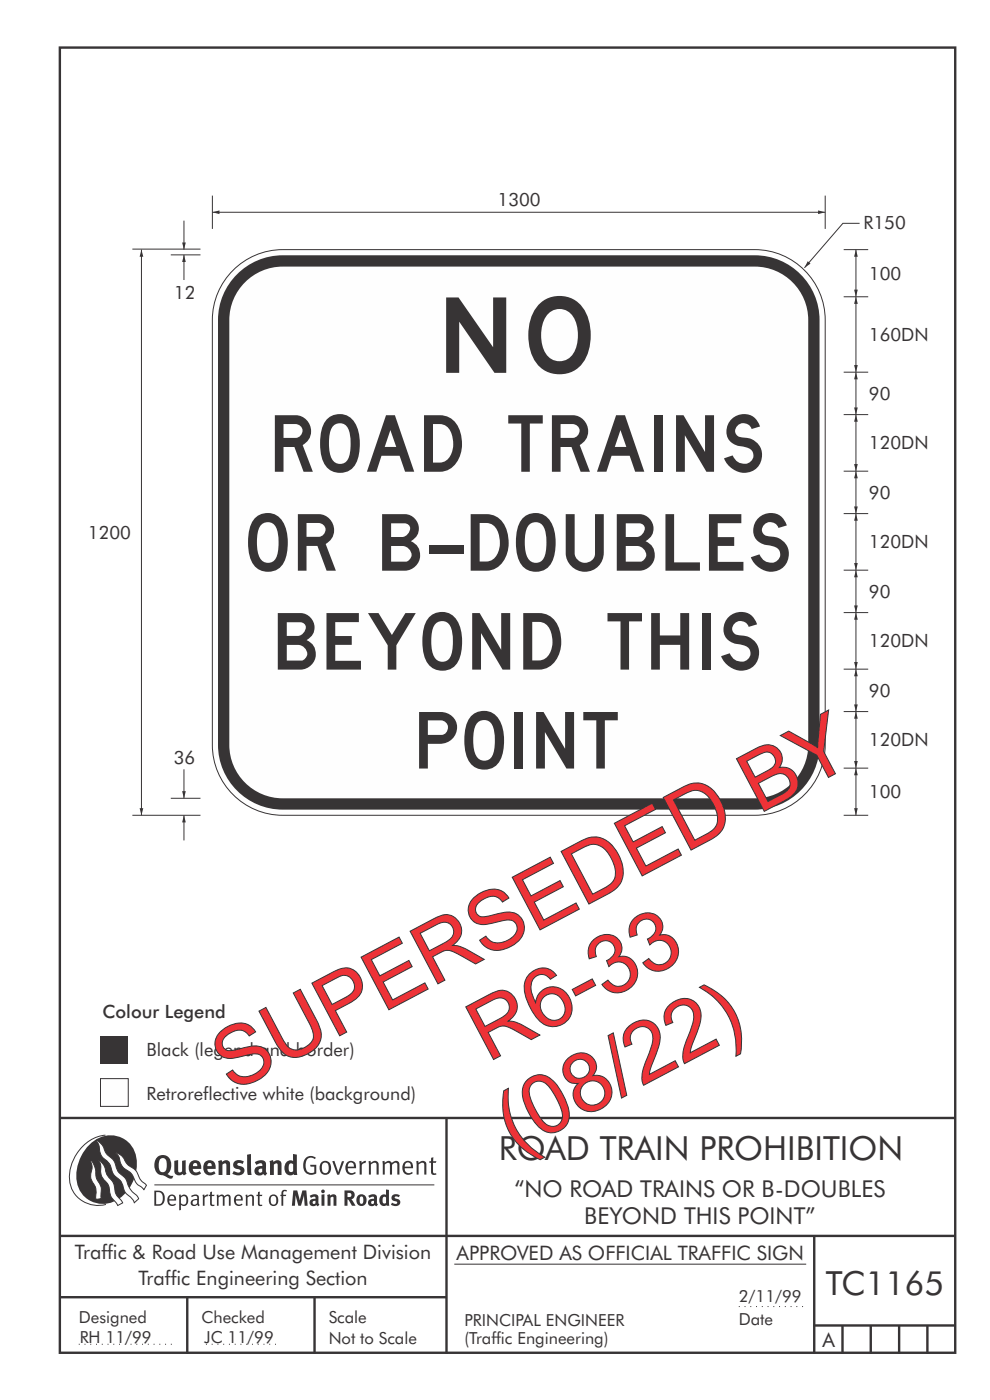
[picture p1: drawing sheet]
<svg xmlns="http://www.w3.org/2000/svg" width="210mm" height="297mm" viewBox="0 0 210 297" stroke-linecap="round" stroke-linejoin="round" font-family="sans-serif">
<g fill="none" stroke="#373435" stroke-width=".51">
<path d="M12.7 10.1h189.9v276.9h-189.9zM12.7 237.2h190M94.7 237.1v50.1M12.7 262.2h190.1M12.7 275.2h82M39.7 275.2v12M66.7 275.2v12M172.7 262.2v25M172.5 281.2h30M178.7 281.2v6M184.7 281.2v6M190.7 281.2v6"/>
<path d="M196.7 281.2v6"/>
</g>
<path d="M156.7 277.2h14M16.7 285.2h20.3M43.7 285.2h15" fill="none" stroke="#373435" stroke-width=".21" stroke-dasharray=".2 1" stroke-linecap="butt"/>
<path d="M21.3 219.9h5.9v5.9h-5.9z" fill-rule="evenodd" fill="#373435"/>
<path d="M21.3 228.8h5.9v5.9h-5.9z" fill-rule="evenodd" fill="#fefefe" stroke="#373435" stroke-width=".21"/>
<path d="M96.4 268.2h74.6" fill="none" stroke="#373435" stroke-width=".21"/>
<path d="M49.4 57.3a14.9 14.9 0 0 1 10.6-4.3h100.1a15 15 0 0 1 14.9 14.9v90.1a15 15 0 0 1-14.9 15h-100.1a15 15 0 0 1-15-15v-90.1a14.9 14.9 0 0 1 4.4-10.6z" fill-rule="evenodd" fill="#fefefe" stroke="#373435" stroke-width=".21"/>
<path d="M49.8 58.7a13.7 13.7 0 0 1 10.2-4.5h100.1a13.8 13.8 0 0 1 13.7 13.7v90.1a13.8 13.8 0 0 1-13.7 13.8h-100.1a13.8 13.8 0 0 1-13.8-13.8v-90.1a13.7 13.7 0 0 1 3.6-9.2z" fill-rule="evenodd" fill="#373435"/>
<path d="M52 59.9a11.3 11.3 0 0 1 8-3.3h100.1a11.4 11.4 0 0 1 11.3 11.3v90.1a11.4 11.4 0 0 1-11.3 11.4h-100.1a11.4 11.4 0 0 1-11.4-11.4v-90.1a11.3 11.3 0 0 1 3.4-8z" fill-rule="evenodd" fill="#fefefe"/>
<path d="M175 41.5v7.1M179 173h5.2M181.6 163v10" fill="none" stroke="#373435" stroke-width=".21"/>
<g fill="#373435">
<path d="M181.6 163l.4 1.5h-.8z"/>
<path d="M181.2 171.4h.8l-.4 1.6z"/>
</g>
<path d="M45 45h130" fill="none" stroke="#373435" stroke-width=".21"/>
<g fill="#373435">
<path d="M45 45l1.6-.4v.8z"/>
<path d="M173.5 44.6l1.5 .4-1.5 .4z"/>
</g>
<path d="M45.1 41.5v7.1M182.3 47.4h-3.5l-8.2 9.4" fill="none" stroke="#373435" stroke-width=".21"/>
<path d="M171.3 55.4l.6 .5-1.3 .9z" fill="#373435"/>
<path d="M181.6 151v12M179 163h5.2" fill="none" stroke="#373435" stroke-width=".21"/>
<g fill="#373435">
<path d="M181.6 151l.4 1.5h-.8z"/>
<path d="M181.2 161.4h.8l-.4 1.6z"/>
</g>
<path d="M179 79h5.2M181.6 63v16M179 151h5.2" fill="none" stroke="#373435" stroke-width=".21"/>
<g fill="#373435">
<path d="M181.6 63l.4 1.5h-.8z"/>
<path d="M181.2 77.4h.8l-.4 1.6z"/>
</g>
<path d="M181.6 53v10M179 63h5.2" fill="none" stroke="#373435" stroke-width=".21"/>
<g fill="#373435">
<path d="M181.6 53l.4 1.5h-.8z"/>
<path d="M181.2 61.4h.8l-.4 1.6z"/>
</g>
<path d="M179 53h5.2M181.6 142v9" fill="none" stroke="#373435" stroke-width=".21"/>
<g fill="#373435">
<path d="M181.6 142l.4 1.5h-.8z"/>
<path d="M181.2 149.4h.8l-.4 1.6z"/>
</g>
<path d="M181.6 130v12M179 142h5.2" fill="none" stroke="#373435" stroke-width=".21"/>
<g fill="#373435">
<path d="M181.6 130l.4 1.5h-.8z"/>
<path d="M181.2 140.4h.8l-.4 1.6z"/>
</g>
<path d="M179 130h5.2M181.6 121v9" fill="none" stroke="#373435" stroke-width=".21"/>
<g fill="#373435">
<path d="M181.6 121l.4 1.5h-.8z"/>
<path d="M181.2 128.4h.8l-.4 1.6z"/>
</g>
<path d="M181.6 109v12M179 121h5.2" fill="none" stroke="#373435" stroke-width=".21"/>
<g fill="#373435">
<path d="M181.6 109l.4 1.5h-.8z"/>
<path d="M181.2 119.4h.8l-.4 1.6z"/>
</g>
<path d="M181.6 100v9M179 109h5.2" fill="none" stroke="#373435" stroke-width=".21"/>
<g fill="#373435">
<path d="M181.6 100l.4 1.5h-.8z"/>
<path d="M181.2 107.4h.8l-.4 1.6z"/>
</g>
<path d="M179 100h5.2M181.6 88v12" fill="none" stroke="#373435" stroke-width=".21"/>
<g fill="#373435">
<path d="M181.6 88l.4 1.5h-.8z"/>
<path d="M181.2 98.4h.8l-.4 1.6z"/>
</g>
<path d="M181.6 79v9M179 88h5.2" fill="none" stroke="#373435" stroke-width=".21"/>
<g fill="#373435">
<path d="M181.6 79l.4 1.5h-.8z"/>
<path d="M181.2 86.4h.8l-.4 1.6z"/>
</g>
<path d="M39 54.1v5.3" fill="none" stroke="#373435" stroke-width=".21"/>
<path d="M39 54.1l.4 1.5h-.8z" fill="#373435"/>
<path d="M39 46.8v6.2" fill="none" stroke="#373435" stroke-width=".21"/>
<path d="M38.6 51.4h.8l-.4 1.6z" fill="#373435"/>
<path d="M30 53v120" fill="none" stroke="#373435" stroke-width=".21"/>
<g fill="#373435">
<path d="M29.6 171.4h.8l-.4 1.6z"/>
<path d="M30 53l.4 1.5h-.8z"/>
</g>
<path d="M39 163.2v6.1" fill="none" stroke="#373435" stroke-width=".21"/>
<path d="M38.6 167.8h.8l-.4 1.5z" fill="#373435"/>
<path d="M39 173v5.3" fill="none" stroke="#373435" stroke-width=".21"/>
<path d="M39 173l.4 1.5h-.8z" fill="#373435"/>
<path d="M28.1 52.8h14.4M36.2 54.1h6.3M28.1 173h14.4M36.2 169.3h6.3" fill="none" stroke="#373435" stroke-width=".21"/>
<g fill="#373435">
<path d="M64.9 245.6a1.61 1.61 0 0 1 2.1 0l-.2 .3a1.17 1.17 0 0 0-1.4-.2 1.17 1.17 0 0 0-.6 1.3 1.42 1.42 0 0 0 1.2 1.8l.7-.1v-1.2h-.8l-.1-.4h1.3v1.8a1.82 1.82 0 0 1-2.2 0 1.82 1.82 0 0 1-.6-2.1l.2-.7z" fill-rule="evenodd"/>
<path d="M68.2 246.5a1.77 1.77 0 0 0 .4 2.7 1.39 1.39 0 0 0 1.4-.5 1.39 1.39 0 0 0 .2-1.5 1.19 1.19 0 0 0-2-.7zM68.5 246.8a.83 .83 0 0 1 1 .1 .83 .83 0 0 1 .2 .9 .75 .75 0 0 1-.6 1.1 .75 .75 0 0 1-.8-.9v-.9z" fill-rule="evenodd"/>
<path d="M70.5 246.3h.4l.8 2.4 .8-2.4h.5l-1.1 2.9h-.4z" fill-rule="evenodd"/>
<path d="M73.6 246.7a1.74 1.74 0 0 0 .5 2.5l.9-.1 .5-.2-.2-.3a.89 .89 0 0 1-1.1 .2 .89 .89 0 0 1-.4-1h1.7a1.15 1.15 0 0 0-.4-1.4 1.15 1.15 0 0 0-1.5 .3zM74 246.8a.67 .67 0 0 1 .8-.1 .67 .67 0 0 1 .3 .8h-1.3z" fill-rule="evenodd"/>
<path d="M76.2 246.4l.4-.1 .1 .4 .5-.4h.5l-.2 .5a.61 .61 0 0 0-.8 .6v1.8h-.4z" fill-rule="evenodd"/>
<path d="M78.1 246.4l.5-.1 .1 .4a.89 .89 0 0 1 .9-.4 .89 .89 0 0 1 .7 .7v2.2h-.4v-2.2l-.1-.2-.3-.1-.8 .3v2.2h-.4z" fill-rule="evenodd"/>
<path d="M81.1 246.4l.4-.1 .1 .4a.83 .83 0 0 1 .8-.4 .83 .83 0 0 1 .7 .4 .86 .86 0 0 1 .9-.4 .86 .86 0 0 1 .7 .7v2.2h-.4l-.1-2.4a.5 .5 0 0 0-.8 .1l-.2 .2v2.1h-.5v-2.3l-.4-.2-.7 .3v2.2h-.4z" fill-rule="evenodd"/>
<path d="M85.7 246.7a1.74 1.74 0 0 0 .5 2.5l.9-.1 .5-.2-.2-.3a.89 .89 0 0 1-1.1 .2 .89 .89 0 0 1-.4-1h1.7a1.15 1.15 0 0 0-.5-1.4 1.15 1.15 0 0 0-1.4 .3zM86 246.8a.67 .67 0 0 1 .9-.1 .67 .67 0 0 1 .3 .8h-1.3z" fill-rule="evenodd"/>
<path d="M88.3 246.4l.4-.1 .1 .4a.89 .89 0 0 1 .9-.4 .89 .89 0 0 1 .7 .7v2.2h-.4v-2.2l-.1-.2-.3-.1-.8 .3v2.2h-.4z" fill-rule="evenodd"/>
<path d="M91.5 245.6l.4-.1v.8h.7l-.2 .4h-.5v2.1l.1 .1h.5l.1 .3a.71 .71 0 0 1-1.2-.6v-1.9h-.3v-.4h.3z" fill-rule="evenodd"/>
<path d="M37 246.3l.8-.2v2a.46 .46 0 0 0 .2 .6 .46 .46 0 0 0 .6-.2v-2.2l.8-.2v2.4l.2 .5-.6 .3-.2-.3a1.03 1.03 0 0 1-1.2 .3 1.03 1.03 0 0 1-.6-1.1z" fill-rule="evenodd"/>
<path d="M40.4 246.5a1.64 1.64 0 0 0 0 2.3 1.64 1.64 0 0 0 2.3 .1l-.4-.4a.78 .78 0 0 1-.9 .2 .78 .78 0 0 1-.5-.7h1.8a1.37 1.37 0 0 0-.6-1.7 1.37 1.37 0 0 0-1.7 .2zM41 246.9a.48 .48 0 0 1 .7-.1 .48 .48 0 0 1 .2 .6h-1z" fill-rule="evenodd"/>
<path d="M43.5 246.5a1.65 1.65 0 0 0-.2 2 1.65 1.65 0 0 0 1.9 .7l.5-.3-.3-.4a.78 .78 0 0 1-.9 .3 .78 .78 0 0 1-.5-.8h1.8a1.37 1.37 0 0 0-.6-1.7 1.37 1.37 0 0 0-1.7 .2zM44.1 246.9a.48 .48 0 0 1 .6-.1 .48 .48 0 0 1 .2 .6h-.9z" fill-rule="evenodd"/>
<path d="M46.3 246.3l.7-.2 .1 .4a.95 .95 0 0 1 1-.3 .95 .95 0 0 1 .7 .8v2.3h-.8v-2.3l-.3-.2-.5 .3v2.2h-.8z" fill-rule="evenodd"/>
<path d="M49.7 246.5a1.73 1.73 0 0 1 2-.1l-.2 .5-.6-.2a.42 .42 0 0 0-.6 .3l.2 .2a1.23 1.23 0 0 1 1.4 1.1 1.47 1.47 0 0 1-2.3 .9l-.3-.2 .3-.6 .7 .3a.47 .47 0 0 0 .7-.3 .87 .87 0 0 0-1-.5l-.4-.2-.1-.4z" fill-rule="evenodd"/>
<path d="M54.1 246.5l.3 .6 .3-.2a.62 .62 0 0 1 .9 .1v.4a1.21 1.21 0 0 0-1.3 .3 1.21 1.21 0 0 0-.2 1.3 1.19 1.19 0 0 0 1.7 0l.5 .4 .4-.5-.3-.3v-1.4a.96 .96 0 0 0-1.3-1.1zM55 248l.6-.1v.7a.43 .43 0 0 1-.6 .1 .43 .43 0 0 1 0-.7z" fill-rule="evenodd"/>
<path d="M57.2 246.3l.7-.2 .1 .4a.95 .95 0 0 1 1-.3 .95 .95 0 0 1 .7 .8v2.3h-.8v-2.3l-.3-.2-.5 .3v2.2h-.8z" fill-rule="evenodd"/>
<path d="M62.2 244.8v1.5a1.29 1.29 0 0 0-1.4 .2 1.29 1.29 0 0 0-.5 1.3 1.24 1.24 0 0 0 .5 1.3 1.24 1.24 0 0 0 1.5 0l.1 .2h.7l-.1-4.4zM61.5 246.9l.4-.1 .3 .2v1.5l-.3 .1a.48 .48 0 0 1-.6-.4 1.52 1.52 0 0 1 .2-1.3z" fill-rule="evenodd"/>
<path d="M52.4 245l.8-.2 .2 4.5h-.8l-.1-.2z" fill-rule="evenodd"/>
</g>
<path d="M22.4 240.8a9 9 0 0 0-7.4 10.9 6.2 6.2 0 0 0 7.5 3.8M32.7 251.4h59.4" fill="none" stroke="#373435" stroke-width=".21"/>
<path d="M19.1 242.7a5.7 5.7 0 0 1 6.5-1.4 5.7 5.7 0 0 1 3.4 5.7 8.6 8.6 0 0 1-6.2 8.3 5.7 5.7 0 0 1-6.5-7 9.9 9.9 0 0 1 2.8-5.6z" fill-rule="evenodd" fill="#373435"/>
<path d="M24.4 244.5a3.1 3.1 0 0 1 2.3 2.2l.8 .7a3.2 3.2 0 0 1 2 2.4l.4 .6 1.2 1.1-.6 .9-.2-.3a3.5 3.5 0 0 1-1.9-2.1 3.8 3.8 0 0 0-2.1-2.2 3.5 3.5 0 0 1-1-2.2zM20.4 241.9a3.4 3.4 0 0 1 1.9 2.4l.7 .9a3.3 3.3 0 0 1 1.7 2.6 4.4 4.4 0 0 0 1.7 2l.3 .3a6.1 6.1 0 0 0 2.5 3.7l.2 .5-.9 .9a6.1 6.1 0 0 0-1.9-2.3l-.4-.7a3.6 3.6 0 0 0-1.9-2.8l-.6-1a3.6 3.6 0 0 0-1.9-2.8 3.7 3.7 0 0 1-.8-2.4zM21 246.1a3.4 3.4 0 0 1 1.5 2.7l.6 1a3.8 3.8 0 0 1 1.4 3.1l.3 .7 1.2 1.6-1 .5-.5-.7a3.2 3.2 0 0 1-1.3-2.8 4.3 4.3 0 0 0-1.4-2.2 4.7 4.7 0 0 1-.5-3zM19.2 246.1a5.1 5.1 0 0 1 1.2 3.7l.3 .7a3.1 3.1 0 0 1 .7 2.9l.1 .9-1.1 .2-.1-.8a3.5 3.5 0 0 0-.9-3.3 3.6 3.6 0 0 1 .1-2.5z" fill-rule="evenodd" fill="#fefefe" stroke="#373435" stroke-width=".21"/>
<g fill="#373435">
<path d="M33.4 245.5a2.51 2.51 0 0 0 .4 3.7l.8 .1a2.78 2.78 0 0 0 2 .7l.2-.6h-.6l-.7-.3a2.56 2.56 0 0 0 0-3.8 1.83 1.83 0 0 0-2.1 .2zM34 245.8a.87 .87 0 0 1 1 .1 .87 .87 0 0 1 .4 .9v.4a1.17 1.17 0 0 1-.9 1.5l-.3-.1a2.38 2.38 0 0 1-.2-2.8z" fill-rule="evenodd"/>
<path d="M33.1 252.9v2.6a1.12 1.12 0 0 0 1.2-.3 1.12 1.12 0 0 0 .2-1.2l-.1-.5-.3-.5zM32.7 252.6h1.1a1.67 1.67 0 0 1 1.2 1.6 1.67 1.67 0 0 1-1.3 1.6h-1zM36.1 253.9l-.2 .5h1.1a.55 .55 0 0 0-.3-.6 .55 .55 0 0 0-.6 .1zM35.8 253.7a.95 .95 0 0 1 1.2-.1 .95 .95 0 0 1 .4 1.1h-1.5a.72 .72 0 0 0 .4 .8 .72 .72 0 0 0 .9-.2l.1 .3a1.15 1.15 0 0 1-1.5 0 1.15 1.15 0 0 1-.2-1.5zM38.4 254.1v1.1a.7 .7 0 0 0 .9 .2 .7 .7 0 0 0 .2-.9 .61 .61 0 0 0-.4-.7 .61 .61 0 0 0-.7 .3zM38 253.5l.3-.1 .1 .4a.95 .95 0 0 1 1.2-.2 .95 .95 0 0 1 .3 1.2 .92 .92 0 0 1-.5 .9 .92 .92 0 0 1-1-.1v1.1l-.4 .1zM40.9 254.8a.5 .5 0 0 0 .2 .8 .5 .5 0 0 0 .7-.4v-.6zM40.5 253.7a1 1 0 0 1 1.7 .3v1.4l.2 .2-.2 .3-.3-.4a.78 .78 0 0 1-1.4 0 .78 .78 0 0 1 .8-1.1h.5a.58 .58 0 0 0-.3-.7 .58 .58 0 0 0-.7 .2zM43 253.5l.3-.1 .1 .4 .3-.3 .5-.1-.2 .4a.52 .52 0 0 0-.6 .5v1.5h-.4zM44.6 252.9l.4-.1-.1 .7h.6l-.1 .2h-.5v1.5a.35 .35 0 0 0 .6 .3v.3a.57 .57 0 0 1-.6 .1 .57 .57 0 0 1-.3-.6v-1.6h-.3v-.2h.3zM45.9 253.5l.4-.1 .1 .4 .2-.2a.64 .64 0 0 1 1 .2 .7 .7 0 0 1 .8-.4 .7 .7 0 0 1 .5 .6v1.8h-.4v-1.7l-.2-.4-.7 .4v1.7h-.3v-1.7a.38 .38 0 0 0-.3-.4 .38 .38 0 0 0-.5 .2l-.1 .2v1.7h-.4zM50.2 253.9l-.2 .5h1.1a.55 .55 0 0 0-.2-.6 .55 .55 0 0 0-.7 .1zM49.9 253.7a.95 .95 0 0 1 1.2-.1 .95 .95 0 0 1 .4 1.1h-1.5a.72 .72 0 0 0 .4 .8 .72 .72 0 0 0 .9-.2l.1 .3a1.15 1.15 0 0 1-1.5 0 1.15 1.15 0 0 1-.2-1.5zM52.1 253.5l.3-.1 .1 .4a.72 .72 0 0 1 .8-.4 .72 .72 0 0 1 .6 .6v1.8h-.4v-1.6a.45 .45 0 0 0-.3-.5 .45 .45 0 0 0-.5 .2l-.2 .2v1.7h-.3zM54.7 252.9l.4-.1v.7h.6l-.1 .2h-.5v1.5a.35 .35 0 0 0 .5 .3v.3a.57 .57 0 0 1-.6 .1 .57 .57 0 0 1-.3-.6v-1.6h-.3v-.2h.3zM57.6 253.8l-.2 .8a.65 .65 0 0 0 .3 .8 .65 .65 0 0 0 .8-.2l.1-.1a.93 .93 0 0 0-.7-1.4zM57.3 253.7a1.12 1.12 0 0 1 1.4 0 1.12 1.12 0 0 1 .2 1.5 1.01 1.01 0 0 1-1.2 .6 1.01 1.01 0 0 1-.7-1.2zM59.9 252.6l.5-.2 .5 .1-.2 .3-.3-.1-.3 .2v.6h.6l-.1 .2h-.5v2.1h-.4v-2.1h-.2v-.2h.2zM62.2 252.5l-.3 3.3h.7l.1-2.3 .6 2.3h.5l.7-2.3 .1 2.3h.7l-.3-3.3h-.9l-.5 2.2-.5-2.2zM65.7 253.7l.3 .4a.51 .51 0 0 1 .5-.3 .51 .51 0 0 1 .4 .4v.1a.88 .88 0 0 0-1.1 .3 .88 .88 0 0 0 .2 1.2 .9 .9 0 0 0 1.1-.2l.3 .3 .4-.4-.3-.3v-1a.87 .87 0 0 0-.4-.9 .87 .87 0 0 0-1 .2zM66.4 254.8l.5-.1v.6l-.1 .1h-.3l-.2-.2zM68.2 253.4v2.4h.6v-2.5zM68.1 252.7a.4 .4 0 0 0 .8 0 .4 .4 0 0 0-.8 0zM69.4 253.5l.1 2.3h.6v-1.7a.33 .33 0 0 1 .4-.2 .33 .33 0 0 1 .2 .3v1.6h.7v-1.8a.75 .75 0 0 0-.6-.6 .75 .75 0 0 0-.8 .2v-.3zM73.1 252.5v3.3h.6v-1.4l.3 .3 .7 1.1h.7l-.9-1.4a.94 .94 0 0 0 .7-1 .94 .94 0 0 0-.9-.9zM73.7 253.1a.51 .51 0 0 1 .7 .1 .51 .51 0 0 1-.1 .7h-.6zM75.9 253.7a1.19 1.19 0 0 0-.1 1.7 1.19 1.19 0 0 0 1.7 0 1.19 1.19 0 0 0 0-1.6 1.19 1.19 0 0 0-1.6-.1zM76.5 253.9l.2-.1a.99 .99 0 0 1 0 1.6 1.06 1.06 0 0 1-.2-1.5zM78.1 253.7l.3 .4a.51 .51 0 0 1 .5-.3 .51 .51 0 0 1 .4 .4v.1a.88 .88 0 0 0-1.1 .3 .88 .88 0 0 0 .2 1.2 .9 .9 0 0 0 1.1-.2l.3 .3 .4-.4-.2-.3v-1a.87 .87 0 0 0-.5-.9 .87 .87 0 0 0-1 .2zM78.9 254.8l.4-.1v.6l-.1 .1h-.3l-.2-.2zM81.9 252.3v1.2a1.2 1.2 0 0 0-1.4 .6 1.2 1.2 0 0 0 .2 1.4l.5 .3 .8-.1v.1h.6l-.1-3.4zM81.4 253.9l.5 .1-.1 1.2a.46 .46 0 0 1-.5 0 .46 .46 0 0 1-.2-.6zM83.3 253.5a.79 .79 0 0 0-.2 1 .79 .79 0 0 0 1 .4 .33 .33 0 0 1 0 .5 .33 .33 0 0 1-.5-.1l-.5-.2-.2 .5a1.15 1.15 0 0 0 1.2 .3 1.15 1.15 0 0 0 .8-1 1.49 1.49 0 0 0-1.2-.8 .4 .4 0 0 1 .3-.3 .4 .4 0 0 1 .4 .1l.2 .1 .2-.4a1.47 1.47 0 0 0-1.5-.1z" fill-rule="evenodd"/>
</g>
<g font-size="17.6" fill="#ed3237">
<text x="103.5" y="225.4" transform="rotate(-28 103.5 225.4)">R6-33</text>
<text x="49.2" y="231.8" transform="rotate(-28 49.2 231.8)">SUPERSEDED BY</text>
<text x="109.2" y="244.7" transform="rotate(-28 109.2 244.7)">(08/22)</text>
</g>
<text font-size="16" fill="#373435" x="94.6" y="79.1">NO</text>
<g font-size="12" fill="#373435">
<text x="58.3" y="100.1">ROAD TRAINS</text>
<text x="52.6" y="121.1">OR B-DOUBLES</text>
<text x="58.9" y="142.1">BEYOND THIS</text>
<text x="88.9" y="163">POINT</text>
</g>
<g font-size="7.1" fill="#373435">
<text x="105.8" y="246.2">ROAD TRAIN PROHIBITION</text>
<text x="175.2" y="274.8">TC1165</text>
</g>
<g font-size="4.9" fill="#373435">
<text x="109.1" y="253.8">“NO ROAD TRAINS OR B-DOUBLES</text>
<text x="123.9" y="259.8">BEYOND THIS POINT”</text>
</g>
<g font-size="4.2" fill="#373435">
<text x="15.9" y="267">Traffic &amp; Road Use Management Division</text>
<text x="96.9" y="267.2">APPROVED AS OFFICIAL TRAFFIC SIGN</text>
<text x="29.4" y="272.6">Traffic Engineering Section</text>
<text x="174.4" y="285.8">A</text>
</g>
<g font-size="3.9" fill="#373435">
<text x="105.6" y="43.8">1300</text>
<text x="183.2" y="48.6">R150</text>
<text x="184.3" y="59.3">100</text>
<text x="36.9" y="63.5">12</text>
<text x="184.3" y="72.3">160DN</text>
<text x="184.3" y="84.8">90</text>
<text x="184.3" y="95.3">120DN</text>
<text x="184.3" y="105.8">90</text>
<text x="18.7" y="114.3">1200</text>
<text x="184.3" y="116.3">120DN</text>
<text x="184.3" y="126.8">90</text>
<text x="184.3" y="137.3">120DN</text>
<text x="184.3" y="147.8">90</text>
<text x="184.3" y="158.3">120DN</text>
<text x="36.9" y="162">36</text>
<text x="184.3" y="169.3">100</text>
<text x="21.7" y="215.9">Colour Legend</text>
<text x="31.1" y="224.1">Black (legend and border)</text>
<text x="31.1" y="233.4">Retroreflective white (background)</text>
</g>
<g font-size="3.5" fill="#373435">
<text x="16.7" y="280.6">Designed</text>
<text x="42.7" y="280.6">Checked</text>
<text x="69.7" y="280.6">Scale</text>
<text x="98.5" y="281.3">PRINCIPAL ENGINEER</text>
<text x="156.7" y="281.2">Date</text>
<text x="156.7" y="276.2">2/11/99</text>
<text x="16.9" y="284.8">RH 11/99</text>
<text x="43.3" y="284.8">JC 11/99</text>
<text x="69.7" y="285.2">Not to Scale</text>
<text x="98.5" y="285.1">(Traffic Engineering)</text>
</g>
</svg>
